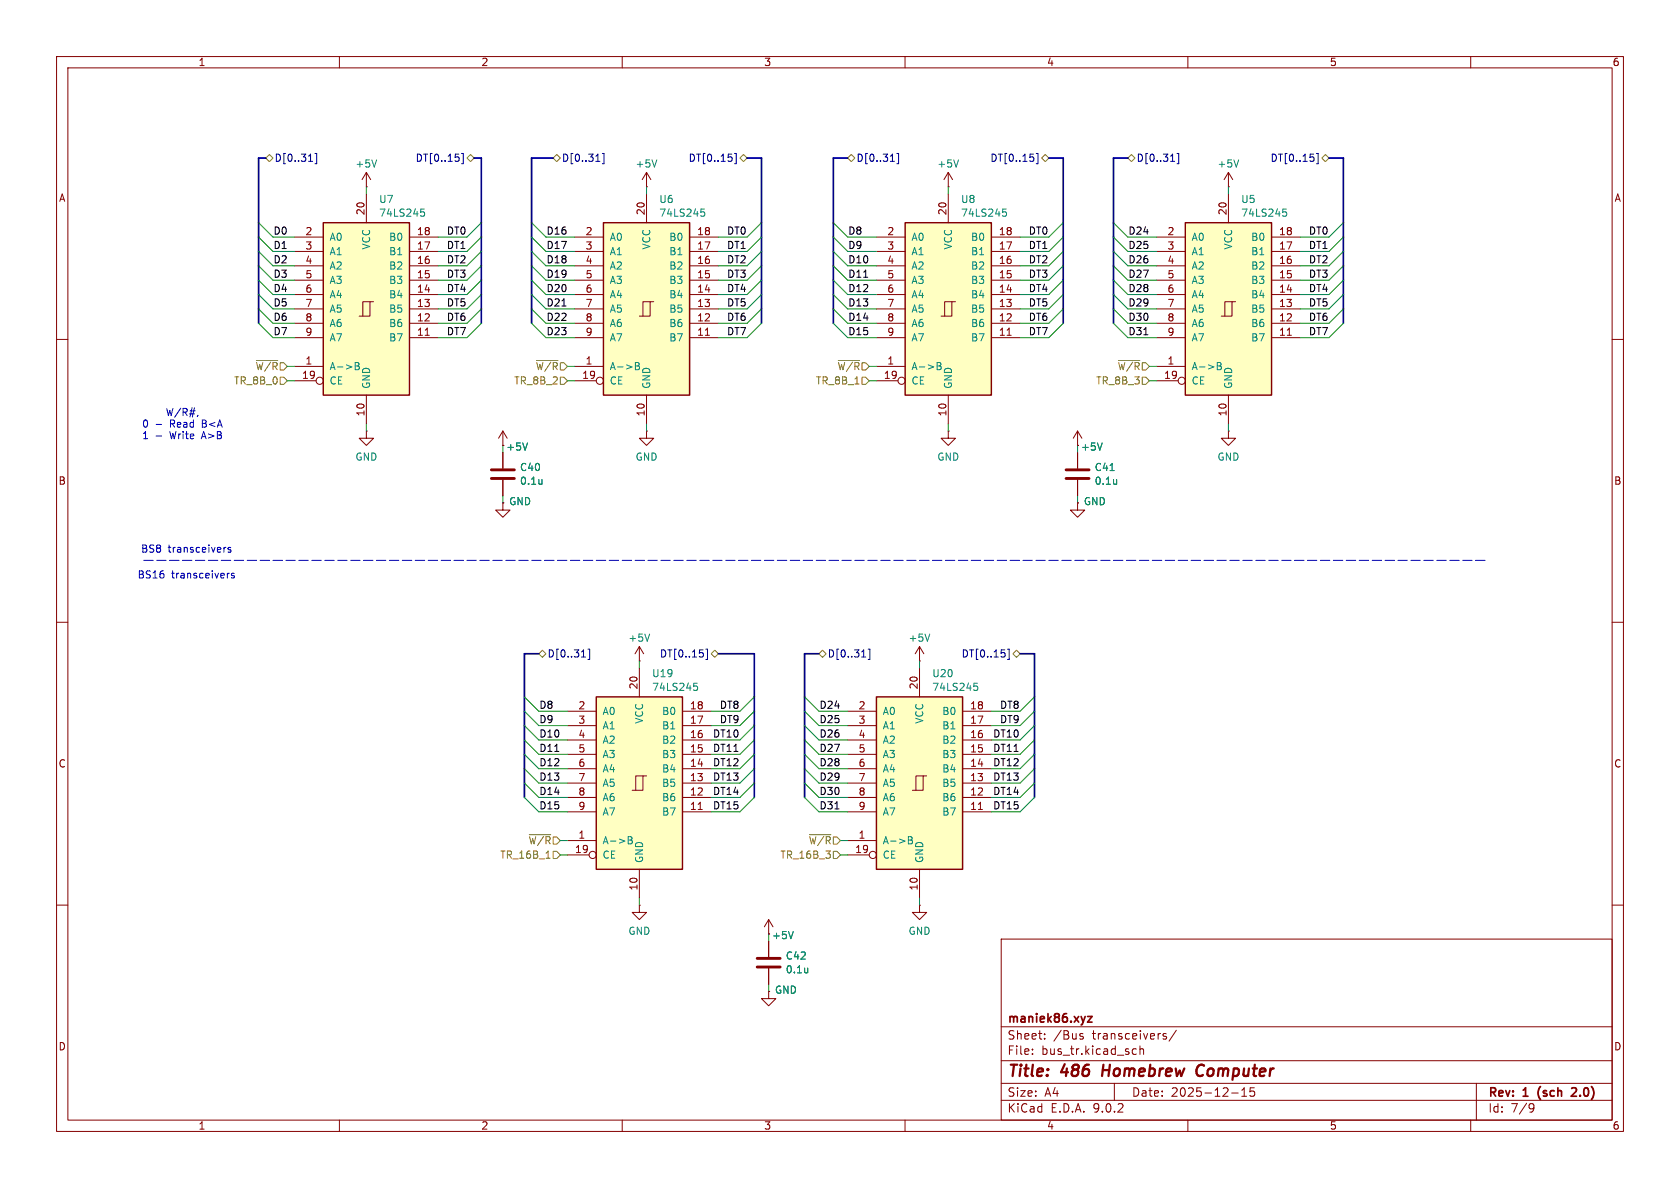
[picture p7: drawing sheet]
<svg xmlns="http://www.w3.org/2000/svg" width="297mm" height="210mm" viewBox="0 0 297 210" stroke-linecap="round" stroke-linejoin="round" font-family="sans-serif">
<g fill="none" stroke="#840000" stroke-width=".18">
<path d="M10 10h277v190h-277zM12 12h273v186h-273zM60 10v2M110 10v2M160 10v2M210 10v2M260 10v2M10 60h2M217.2 76.2v1.3h1.2l-1.2 1.2-1.3-1.2h1.3M217.2 76.2h.1M285 60h2M10 110h2"/>
<path d="M113 116.8h.1M113 114.3l-.7 1.3M113 114.3l.8 1.3M113 114.3v2.5M162.6 116.8h.1M162.6 114.3l-.8 1.3M162.6 114.3l.7 1.3M162.6 114.3v2.5M285 110h2M10 160h2M113 160v1.3h1.3l-1.3 1.3-1.2-1.3h1.2M113 160h.1"/>
<path d="M177 166h108v32h-108zM285 160h2M60 198v2M110 198v2M160 198v2M177 194.5h108M177 191.5h108M177 187.5h108M177 181.5h108M182.5 186.3v.1M182.5 185.5v.1M184.7 183.6v.1"/>
<path d="M184.7 182.8v.1M191 183.1l.5 .2v.1v.2l-.5 .1M191 182.8h.5M197 191.5v3M200.3 186.3h.6M200.3 185.5h.6M201.5 185.5l.2-.1 .4 .1 .1 .9M201.5 184.9v1.5M205.7 183.1l.5 .2v.1v.2l-.5 .1M205.7 182.8h.5M208 182.1l-1.3 2M210 198v2"/>
<path d="M217.7 193.2h1.2M219.5 193.8h.9M219.5 192.7l.5-.4v1.5M221 192.3v.7l.2-.1h.5l.1 .6-.3 .3-.5-.1M260 198v2M261 191.5v6.5M270.6 195.1l.5 .1a.99 .99 0 0 1-.4 1.4h-.2M271.2 195.7l-.3 .3h-.3"/>
</g>
<path d="M192.3 179.7h.8l-.8 1h.8M278.6 192.4l-.5-.1-.3 .1M278.6 192.9l-.8 .9h.9" fill="none" stroke="#840000" stroke-width=".3"/>
<path d="M195.1 188.2l-.3 2M212.5 188.2a1.13 1.13 0 0 0-1 .7 1.13 1.13 0 0 0 .3 1.2l.3 .1 .5-.1" fill="none" stroke="#840000" stroke-width=".4"/>
<path d="M114.8 112.1l-.4 1.3M164.4 112.1l-.4 1.3" fill="none" stroke="#008484" stroke-width=".18"/>
<path d="M105.4 123.2h15.2v30.5h-15.2z" fill="#ffffc2"/>
<g fill="none" stroke="#840000" stroke-width=".18">
<path d="M114.3 33h.1M114.3 30.5l-.8 1.3M114.3 30.5l.8 1.3M114.3 30.5v2.5M217.2 33h.1M217.2 30.5l-.8 1.3M217.2 30.5l.7 1.3M217.2 30.5v2.5M113 118.1v5.1M100.3 125.7h5.1M100.3 128.3h5.1M100.3 130.8h5.1"/>
<path d="M100.3 133.4h5.1M100.3 135.9h5.1M100.3 138.4h5.1M113.7 137.2h-1.3v2.5M114.3 137.2h-.6v2.5h-1.9M120.6 125.7h5.1M120.6 128.3h5.1M120.6 130.8h5.1M120.6 133.4h5.1M120.6 135.9h5.1M120.6 138.4h5.1M100.3 141h5.1"/>
<path d="M100.3 143.5h5.1M100.3 148.6h5.1M100.3 151.1h3.8M113 153.7v5.1M120.6 141h5.1M120.6 143.5h5.1M123.4 143.1h.8M135.9 166.4v2.8M135.9 171.2v2.8"/>
<circle cx="104.8" cy="151.1" r=".63"/>
</g>
<path d="M105.4 123.2h15.2v30.5h-15.2z" fill="none" stroke="#840000" stroke-width=".25"/>
<path d="M116.1 28.3l-.4 1.2M219 28.3l-.4 1.2M122.7 120.8h.6M122.8 121.3h.3l.2 .2v.4l-.5 .1M111.1 147.9h.4l.2 .2-.2 .4 .2 .1 .1 .3-.3 .3h-.4zM111.1 148.5h.4M142.8 171.1v.9M142.8 171.9h-.1" fill="none" stroke="#008484" stroke-width=".18"/>
<path d="M133.9 170.9h4M133.9 169.4h4" fill="none" stroke="#840000" stroke-width=".51"/>
<path d="M209.5 39.4h15.3v30.5h-15.3z" fill="#ffffc2"/>
<g fill="none" stroke="#840000" stroke-width=".18">
<path d="M217.2 34.3v5.1M204.5 41.9h5M204.5 44.5h5M204.5 47h5M204.5 49.5h5M204.5 52.1h5M204.5 54.6h5M204.5 57.2h5M204.5 59.7h5M217.8 53.3h-1.3v2.6M218.4 53.3h-.6v2.6h-1.9M224.8 41.9h5.1"/>
<path d="M224.8 44.5h5.1M224.8 47h5.1M224.8 49.5h5.1M224.8 52.1h5.1M224.8 54.6h5.1M224.8 57.2h5.1M224.8 59.7h5.1M227.6 59.3h.7M204.5 64.8h5M204.5 67.3h3.8M217.2 69.9v5"/>
<circle cx="208.9" cy="67.3" r=".63"/>
</g>
<path d="M209.5 39.4h15.3v30.5h-15.3z" fill="none" stroke="#840000" stroke-width=".25"/>
<path d="M226.8 37h.6M226.9 37.4h.3l.3 .3-.2 .5h-.4M215.2 64.1h.4l.3 .2-.3 .4 .3 .1v.3l-.2 .2h-.5zM215.2 64.7h.4" fill="none" stroke="#008484" stroke-width=".18"/>
<path d="M57.1 39.4h15.3v30.5h-15.3z" fill="#ffffc2"/>
<g fill="none" stroke="#840000" stroke-width=".18">
<path d="M64.8 34.3v5.1M52.1 41.9h5M52.1 44.5h5M52.1 47h5M52.1 49.5h5M52.1 52.1h5M52.1 54.6h5M52.1 57.2h5M52.1 59.7h5M65.4 53.3h-1.3v2.6M66 53.3h-.6v2.6h-1.9M72.4 41.9h5.1"/>
<path d="M72.4 44.5h5.1M72.4 47h5.1M72.4 49.5h5.1M72.4 52.1h5.1M72.4 54.6h5.1M72.4 57.2h5.1M72.4 59.7h5.1M75.2 59.3h.7M52.1 64.8h5M52.1 67.3h3.8M64.8 76.2v1.3h1.2l-1.2 1.2-1.3-1.2h1.3M64.8 76.2h.1"/>
<path d="M64.8 69.9v5M88.9 76.2l-.8 1.3M88.9 76.2l.8 1.3M88.9 76.2v2.5M190.5 76.2v2.5M190.5 76.2l-.8 1.3M190.5 76.2l.8 1.3M88.9 88.9v1.3h1.3l-1.3 1.2-1.3-1.2h1.3M88.9 88.9h.1M190.5 88.9v1.3h1.3l-1.3 1.2-1.3-1.2h1.3M190.5 88.9h.1M190.5 80v2.8"/>
<path d="M190.5 84.8v2.8"/>
<circle cx="56.5" cy="67.3" r=".63"/>
</g>
<path d="M57.1 39.4h15.3v30.5h-15.3z" fill="none" stroke="#840000" stroke-width=".25"/>
<path d="M74.4 37h.6M74.5 37.4h.3l.3 .3-.2 .5h-.4M62.8 64.1h.4l.3 .2-.3 .4 .3 .1v.3l-.2 .2h-.5zM62.8 64.7h.4M93.3 78.3l-.5 1.3M194.9 78.3l-.5 1.3M196.3 83.2h.7M197.4 84.8v.8M197.4 85.5l-.1 .1" fill="none" stroke="#008484" stroke-width=".18"/>
<path d="M188.5 84.6h4M188.5 83.1h4" fill="none" stroke="#840000" stroke-width=".51"/>
<path d="M106.7 39.4h15.2v30.5h-15.2z" fill="#ffffc2"/>
<g fill="none" stroke="#840000" stroke-width=".18">
<path d="M114.3 34.3v5.1M101.6 41.9h5.1M101.6 44.5h5.1M101.6 47h5.1M101.6 49.5h5.1M101.6 52.1h5.1M101.6 54.6h5.1M101.6 57.2h5.1M101.6 59.7h5.1M114.9 53.3h-1.2v2.6M115.6 53.3h-.7v2.6h-1.9M121.9 41.9h5.1"/>
<path d="M121.9 44.5h5.1M121.9 47h5.1M121.9 49.5h5.1M121.9 52.1h5.1M121.9 54.6h5.1M121.9 57.2h5.1M121.9 59.7h5.1M124.7 59.3h.7M101.6 64.8h5.1M101.6 67.3h3.8M114.3 76.2v1.3h1.3l-1.3 1.2-1.3-1.2h1.3M114.3 76.2h.1"/>
<path d="M114.3 69.9v5M167.6 76.2v1.3h1.3l-1.3 1.2-1.2-1.2h1.2M167.6 76.2h.1M135.9 175.3v1.2h1.3l-1.3 1.3-1.3-1.3h1.3M135.9 175.3h.1M135.9 162.6l-.8 1.2M135.9 162.6l.8 1.2M135.9 162.6v2.5M162.6 160v1.3h1.2l-1.2 1.3-1.3-1.3h1.3M162.6 160h.1"/>
<circle cx="106" cy="67.3" r=".63"/>
</g>
<path d="M106.7 39.4h15.2v30.5h-15.2z" fill="none" stroke="#840000" stroke-width=".25"/>
<path d="M123.9 37h.6M124.1 37.4h.3l.2 .3-.1 .4-.4 .1M112.3 64.1h.5l.2 .2-.2 .4 .2 .1 .1 .3-.3 .2h-.5zM112.3 64.7h.5M140.2 164.7l-.4 1.2" fill="none" stroke="#008484" stroke-width=".18"/>
<path d="M154.9 123.2h15.3v30.5h-15.3z" fill="#ffffc2"/>
<g fill="none" stroke="#840000" stroke-width=".18">
<path d="M64.8 33h.1M64.8 30.5l-.8 1.3M64.8 30.5l.7 1.3M64.8 30.5v2.5M167.6 33h.1M167.6 30.5l-.7 1.3M167.6 30.5l.8 1.3M167.6 30.5v2.5M162.6 118.1v5.1M149.9 125.7h5M149.9 128.3h5M149.9 130.8h5"/>
<path d="M149.9 133.4h5M149.9 135.9h5M149.9 138.4h5M163.2 137.2h-1.3v2.5M163.8 137.2h-.6v2.5h-1.9M170.2 125.7h5.1M170.2 128.3h5.1M170.2 130.8h5.1M170.2 133.4h5.1M170.2 135.9h5.1M170.2 138.4h5.1M149.9 141h5"/>
<path d="M149.9 143.5h5M149.9 148.6h5M149.9 151.1h3.8M162.6 153.7v5.1M170.2 141h5.1M170.2 143.5h5.1M173 143.1h.7"/>
<circle cx="154.3" cy="151.1" r=".63"/>
</g>
<path d="M154.9 123.2h15.3v30.5h-15.3z" fill="none" stroke="#840000" stroke-width=".25"/>
<path d="M66.6 28.3l-.4 1.2M169.5 28.3l-.5 1.2M172.2 120.8h.6M172.3 121.3h.3l.3 .2-.2 .5h-.4M160.6 147.9h.4l.3 .2-.3 .4 .3 .1v.3l-.2 .3h-.5zM160.6 148.5h.4" fill="none" stroke="#008484" stroke-width=".18"/>
<path d="M160 39.4h15.3v30.5h-15.3z" fill="#ffffc2"/>
<g fill="none" stroke="#840000" stroke-width=".18">
<path d="M167.6 34.3v5.1M154.9 41.9h5.1M154.9 44.5h5.1M154.9 47h5.1M154.9 49.5h5.1M154.9 52.1h5.1M154.9 54.6h5.1M154.9 57.2h5.1M154.9 59.7h5.1M168.3 53.3h-1.3v2.6M168.9 53.3h-.6v2.6h-1.9M175.3 41.9h5"/>
<path d="M175.3 44.5h5M175.3 47h5M175.3 49.5h5M175.3 52.1h5M175.3 54.6h5M175.3 57.2h5M175.3 59.7h5M178 59.3h.8M154.9 64.8h5.1M154.9 67.3h3.8M167.6 69.9v5M88.9 88.9h.1"/>
<path d="M88.9 80v2.8M88.9 84.8v2.8M190.5 88.9h.1M190.5 80v2.8M190.5 84.8v2.8M135.9 175.3h.1M135.9 166.4v2.8M135.9 171.2v2.8"/>
<circle cx="159.4" cy="67.3" r=".63"/>
</g>
<path d="M160 39.4h15.3v30.5h-15.3z" fill="none" stroke="#840000" stroke-width=".25"/>
<g fill="none" stroke="#008484" stroke-width=".18">
<path d="M177.3 37h.6M177.4 37.4h.3l.2 .3-.1 .5h-.4M93.3 78.3l-.5 1.3M165.7 64.1h.4l.2 .2-.2 .4 .2 .1 .1 .3-.2 .2h-.5zM165.7 64.7h.4M194.9 78.3l-.5 1.3M95.8 84.8v.8M95.8 85.5l-.1 .1M196.3 83.2h.7M197.4 84.8v.8M197.4 85.5l-.1 .1M140.2 164.7l-.4 1.2"/>
<path d="M142.8 171.1v.9M142.8 171.9h-.1"/>
</g>
<path d="M86.9 84.6h4M86.9 83.1h4" fill="none" stroke="#840000" stroke-width=".51"/>
<g fill="none" stroke="#848400" stroke-width=".18">
<path d="M47 27.9l.6-.6 .7 .6-.7 .7zM82.5 27.9l.7-.6 .6 .6-.6 .7zM97.8 27.9l.6-.6 .7 .6-.7 .7zM130.8 27.9l.6-.6 .7 .6-.7 .7zM149.9 27.9l.6-.6 .6 .6-.6 .7zM184.1 27.9l.7-.6 .6 .6-.6 .7zM199.4 27.9l.6-.6 .7 .6-.7 .7zM233.7 27.9l.6-.6 .6 .6-.6 .7zM45.3 63.7h3.8M49.5 66.7h.7l.6 .6-.6 .6h-.7zM94.8 63.7h3.8M99.1 66.7h.6l.6 .6-.6 .6h-.6z"/>
<path d="M148.2 63.7h3.8M152.4 66.7h.6l.7 .6-.7 .6h-.6zM197.7 63.7h3.8M201.9 66.7h.7l.6 .6-.6 .6h-.7zM95.2 115.6l.7-.7 .6 .7-.6 .6zM125.7 115.6l.7-.7 .6 .7-.6 .6zM144.8 115.6l.6-.7 .6 .7-.6 .6zM179.1 115.6l.6-.7 .6 .7-.6 .6zM93.6 147.5h3.8M96.5 151.7h.8M97.8 150.5h.6l.7 .6-.7 .7h-.6zM143.1 147.5h3.8"/>
<path d="M147.3 150.5h.7l.6 .6-.6 .7h-.7z"/>
</g>
<g fill="none" stroke="#000084" stroke-width=".18">
<path d="M54.5 28.5h.8M55.7 27.1h.3v1.8h-.3M81.1 27.9v.5M81.6 27.1h.3v1.8h-.3M105.3 28.5h.8M106.5 27.1h.3v1.8h-.3M129.4 27.9v.5M129.9 27.1h.3v1.8h-.3M157.4 28.5h.7M158.6 27.1h.3v1.8h-.3M182.7 27.9v.5M183.2 27.1h.3v1.8h-.3"/>
<path d="M206.9 28.5h.8M208.1 27.1h.3v1.8h-.3M232.2 27.9v.5M232.7 27.1h.3v1.8h-.3M102.8 116.1h.7M103.9 114.8h.3v1.8h-.3M124.3 115.5v.5M124.8 114.8h.3v1.8h-.3M152.3 116.1h.8M153.5 114.8h.3v1.8h-.3M177.6 115.5v.5M178.1 114.8h.3v1.8h-.3"/>
</g>
<path d="M99.3 54.1h.8M152.7 49h.7M202.2 59.2h.7M98.1 132.8h.7M147.6 143h.7" fill="none" stroke="#000" stroke-width=".18"/>
<path d="M25.4 99.1h237.5" fill="none" stroke="#0000c2" stroke-width=".18" stroke-dasharray="1.7 .6"/>
<path d="M47 27.9h-1.3v29.3M83.8 27.9h1.3v29.3M97.8 27.9h-3.8v29.3M132.1 27.9h2.5v29.3M149.9 27.9h-2.6v29.3M185.4 27.9h2.6v29.3M199.4 27.9h-2.6v29.3M234.9 27.9h2.6v29.3M95.2 115.6h-2.5v25.4M127 115.6h6.3v25.4M144.8 115.6h-2.6v25.4M180.3 115.6h2.6v25.4" fill="none" stroke="#000084" stroke-width=".3"/>
<g fill="none" stroke="#008400" stroke-width=".18">
<path d="M45.7 39.4l2.6 2.5h3.8M64.8 33v1.3M85.1 39.4l-2.6 2.5h-5M94 39.4l2.5 2.5h5.1M114.3 33v1.3M134.6 39.4l-2.5 2.5h-5.1M147.3 39.4l2.6 2.5h5M167.6 33v1.3M188 39.4l-2.6 2.5h-5.1M196.8 39.4l2.6 2.5h5.1M217.2 33v1.3M237.5 39.4l-2.6 2.5h-5"/>
<path d="M45.7 54.6l2.6 2.6h3.8M45.7 41.9l2.6 2.6h3.8M45.7 57.2l2.6 2.5h3.8M45.7 44.5l2.6 2.5h3.8M45.7 47l2.6 2.5h3.8M45.7 49.5l2.6 2.6h3.8M45.7 52.1l2.6 2.5h3.8M85.1 54.6l-2.6 2.6h-5M85.1 41.9l-2.6 2.6h-5M85.1 57.2l-2.6 2.5h-5M85.1 44.5l-2.6 2.5h-5M85.1 47l-2.6 2.5h-5"/>
<path d="M85.1 49.5l-2.6 2.6h-5M85.1 52.1l-2.6 2.5h-5M94 54.6l2.5 2.6h5.1M94 41.9l2.5 2.6h5.1M94 57.2l2.5 2.5h5.1M94 44.5l2.5 2.5h5.1M94 47l2.5 2.5h5.1M94 49.5l2.5 2.6h5.1M94 52.1l2.5 2.5h5.1M134.6 54.6l-2.5 2.6h-5.1M134.6 41.9l-2.5 2.6h-5.1M134.6 57.2l-2.5 2.5h-5.1"/>
<path d="M134.6 44.5l-2.5 2.5h-5.1M134.6 47l-2.5 2.5h-5.1M134.6 49.5l-2.5 2.6h-5.1M134.6 52.1l-2.5 2.5h-5.1M147.3 54.6l2.6 2.6h5M147.3 41.9l2.6 2.6h5M147.3 57.2l2.6 2.5h5M147.3 44.5l2.6 2.5h5M147.3 47l2.6 2.5h5M147.3 49.5l2.6 2.6h5M147.3 52.1l2.6 2.5h5M188 54.6l-2.6 2.6h-5.1"/>
<path d="M188 41.9l-2.6 2.6h-5.1M188 57.2l-2.6 2.5h-5.1M188 44.5l-2.6 2.5h-5.1M188 47l-2.6 2.5h-5.1M188 49.5l-2.6 2.6h-5.1M188 52.1l-2.6 2.5h-5.1M196.8 54.6l2.6 2.6h5.1M196.8 41.9l2.6 2.6h5.1M196.8 57.2l2.6 2.5h5.1M196.8 44.5l2.6 2.5h5.1M196.8 47l2.6 2.5h5.1M196.8 49.5l2.6 2.6h5.1"/>
<path d="M196.8 52.1l2.6 2.5h5.1M237.5 54.6l-2.6 2.6h-5M237.5 41.9l-2.6 2.6h-5M237.5 57.2l-2.6 2.5h-5M237.5 44.5l-2.6 2.5h-5M237.5 47l-2.6 2.5h-5M237.5 49.5l-2.6 2.6h-5M237.5 52.1l-2.6 2.5h-5M50.8 67.3h1.3M50.8 64.8h1.3M64.8 74.9v1.3M100.3 67.3h1.3"/>
<path d="M100.3 64.8h1.3M114.3 74.9v1.3M153.7 67.3h1.2M153.7 64.8h1.2M167.6 74.9v1.3M203.2 67.3h1.3M203.2 64.8h1.3M217.2 74.9v1.3M88.9 87.6v1.3M190.5 87.6v1.3M113 116.8v1.3M162.6 116.8v1.3"/>
<path d="M92.7 125.7l2.5 2.6h5.1M92.7 128.3l2.5 2.5h5.1M92.7 133.4l2.5 2.5h5.1M92.7 130.8l2.5 2.6h5.1M92.7 135.9l2.5 2.5h5.1M92.7 138.4l2.5 2.6h5.1M92.7 123.2l2.5 2.5h5.1M133.3 125.7l-2.5 2.6h-5.1M133.3 128.3l-2.5 2.5h-5.1M133.3 133.4l-2.5 2.5h-5.1M133.3 130.8l-2.5 2.6h-5.1M133.3 135.9l-2.5 2.5h-5.1"/>
<path d="M133.3 138.4l-2.5 2.6h-5.1M133.3 123.2l-2.5 2.5h-5.1M142.2 125.7l2.6 2.6h5.1M142.2 128.3l2.6 2.5h5.1M142.2 133.4l2.6 2.5h5.1M142.2 130.8l2.6 2.6h5.1M142.2 135.9l2.6 2.5h5.1M142.2 138.4l2.6 2.6h5.1M142.2 123.2l2.6 2.5h5.1M182.9 125.7l-2.6 2.6h-5M182.9 128.3l-2.6 2.5h-5M182.9 133.4l-2.6 2.5h-5"/>
<path d="M182.9 130.8l-2.6 2.6h-5M182.9 135.9l-2.6 2.5h-5M182.9 138.4l-2.6 2.6h-5M182.9 123.2l-2.6 2.5h-5M92.7 141l2.5 2.5h5.1M99.1 151.1h1.2M99.1 148.6h1.2M113 158.8v1.2M133.3 141l-2.5 2.5h-5.1M142.2 141l2.6 2.5h5.1M148.6 151.1h1.3M148.6 148.6h1.3"/>
<path d="M162.6 158.8v1.2M182.9 141l-2.6 2.5h-5M135.9 174v1.3"/>
</g>
<path d="M27.6 77.1h1M27.6 75h1M35 73.4l-.1 .3M39.9 96.8h-.2M40.8 96.8h-.3l-.2 .1 .1 .2 .4 .1v.4h-.5M40.5 101.3l-.2 .1M41.4 101.4l-.3-.1-.2 .2 .1 .2 .4 .1v.3h-.5" fill="none" stroke="#0000c2" stroke-width=".18"/>
<g font-size="2.8" fill="#840000">
<text x="178" y="190.9">Title:</text>
<text x="187.7" y="190.9">486</text>
<text x="195.7" y="190.9">Homebrew</text>
<text x="213.2" y="190.9">Computer</text>
</g>
<g font-size="2.1" fill="#840000">
<text x="178" y="184">Sheet:</text>
<text x="178" y="181.2">maniek86.xyz</text>
<text x="186.2" y="184">/Bus</text>
<text x="193.2" y="184">transceivers/</text>
<text x="178" y="186.7">File:</text>
<text x="184.1" y="186.7">bus_tr.kicad_sch</text>
<text x="178" y="196.9">KiCad</text>
<text x="178" y="194.1">Size:</text>
<text x="184.7" y="194.1">A4</text>
<text x="185.7" y="196.9">E.D.A.</text>
<text x="193.3" y="196.9">9.0.2</text>
<text x="200" y="194.1">Date:</text>
<text x="207" y="194.1">2025-12-15</text>
<text x="263" y="194.3">Rev:</text>
<text x="263" y="196.9">Id:</text>
<text x="267.1" y="196.9">7/9</text>
<text x="269.4" y="194.3">1</text>
<text x="272.6" y="194.3">(sch</text>
<text x="279.2" y="194.3">2.0)</text>
</g>
<g font-size="1.8" fill="#840000">
<text x="35" y="11.9">1</text>
<text x="85" y="11.9">2</text>
<text x="135" y="11.9">3</text>
<text x="185" y="11.9">4</text>
<text x="235" y="11.9">5</text>
<text x="285" y="11.9">6</text>
<text x="10.3" y="35.9">A</text>
<text x="285.3" y="35.9">A</text>
<text x="53.9" y="41.7">2</text>
<text x="64.5" y="38.1" transform="rotate(-90 64.5 38.1)">20</text>
<text x="73.6" y="41.7">18</text>
<text x="103.4" y="41.7">2</text>
<text x="114" y="38.1" transform="rotate(-90 114 38.1)">20</text>
<text x="123.1" y="41.7">18</text>
<text x="156.8" y="41.7">2</text>
<text x="167.4" y="38.1" transform="rotate(-90 167.4 38.1)">20</text>
<text x="176.5" y="41.7">18</text>
<text x="206.3" y="41.7">2</text>
<text x="216.9" y="38.1" transform="rotate(-90 216.9 38.1)">20</text>
<text x="226" y="41.7">18</text>
<text x="53.9" y="44.2">3</text>
<text x="53.9" y="46.7">4</text>
<text x="73.6" y="44.2">17</text>
<text x="73.6" y="46.7">16</text>
<text x="103.4" y="44.2">3</text>
<text x="103.4" y="46.7">4</text>
<text x="123.1" y="44.2">17</text>
<text x="123.1" y="46.7">16</text>
<text x="156.8" y="44.2">3</text>
<text x="156.8" y="46.7">4</text>
<text x="176.5" y="44.2">17</text>
<text x="176.5" y="46.7">16</text>
<text x="206.3" y="44.2">3</text>
<text x="206.3" y="46.7">4</text>
<text x="226" y="44.2">17</text>
<text x="226" y="46.7">16</text>
<text x="53.9" y="49.3">5</text>
<text x="53.9" y="51.8">6</text>
<text x="73.6" y="49.3">15</text>
<text x="73.6" y="51.8">14</text>
<text x="103.4" y="49.3">5</text>
<text x="103.4" y="51.8">6</text>
<text x="123.1" y="49.3">15</text>
<text x="123.1" y="51.8">14</text>
<text x="156.8" y="49.3">5</text>
<text x="156.8" y="51.8">6</text>
<text x="176.5" y="49.3">15</text>
<text x="176.5" y="51.8">14</text>
<text x="206.3" y="49.3">5</text>
<text x="206.3" y="51.8">6</text>
<text x="226" y="49.3">15</text>
<text x="226" y="51.8">14</text>
<text x="53.9" y="54.4">7</text>
<text x="53.9" y="56.9">8</text>
<text x="53.9" y="59.4">9</text>
<text x="73.6" y="54.4">13</text>
<text x="73.6" y="56.9">12</text>
<text x="73.6" y="59.4">11</text>
<text x="103.4" y="54.4">7</text>
<text x="103.4" y="56.9">8</text>
<text x="103.4" y="59.4">9</text>
<text x="123.1" y="54.4">13</text>
<text x="123.1" y="56.9">12</text>
<text x="123.1" y="59.4">11</text>
<text x="156.8" y="54.4">7</text>
<text x="156.8" y="56.9">8</text>
<text x="156.8" y="59.4">9</text>
<text x="176.5" y="54.4">13</text>
<text x="176.5" y="56.9">12</text>
<text x="176.5" y="59.4">11</text>
<text x="206.3" y="54.4">7</text>
<text x="206.3" y="56.9">8</text>
<text x="206.3" y="59.4">9</text>
<text x="226" y="54.4">13</text>
<text x="226" y="56.9">12</text>
<text x="226" y="59.4">11</text>
<text x="53.9" y="64.5">1</text>
<text x="103.4" y="64.5">1</text>
<text x="156.8" y="64.5">1</text>
<text x="206.3" y="64.5">1</text>
<text x="53.3" y="67.1">19</text>
<text x="102.8" y="67.1">19</text>
<text x="156.2" y="67.1">19</text>
<text x="205.7" y="67.1">19</text>
<text x="64.5" y="73.7" transform="rotate(-90 64.5 73.7)">10</text>
<text x="114" y="73.7" transform="rotate(-90 114 73.7)">10</text>
<text x="167.4" y="73.7" transform="rotate(-90 167.4 73.7)">10</text>
<text x="216.9" y="73.7" transform="rotate(-90 216.9 73.7)">10</text>
<text x="89.4" y="79.9">+5V</text>
<text x="191" y="79.9">+5V</text>
<text x="10.3" y="85.9">B</text>
<text x="285.3" y="85.9">B</text>
<text x="102.2" y="125.5">2</text>
<text x="112.8" y="122" transform="rotate(-90 112.8 122)">20</text>
<text x="121.9" y="125.5">18</text>
<text x="151.7" y="125.5">2</text>
<text x="162.3" y="122" transform="rotate(-90 162.3 122)">20</text>
<text x="171.4" y="125.5">18</text>
<text x="102.2" y="128">3</text>
<text x="102.2" y="130.6">4</text>
<text x="121.9" y="128">17</text>
<text x="121.9" y="130.6">16</text>
<text x="151.7" y="128">3</text>
<text x="151.7" y="130.6">4</text>
<text x="171.4" y="128">17</text>
<text x="171.4" y="130.6">16</text>
<text x="10.3" y="135.9">C</text>
<text x="102.2" y="133.1">5</text>
<text x="102.2" y="135.6">6</text>
<text x="121.9" y="133.1">15</text>
<text x="121.9" y="135.6">14</text>
<text x="151.7" y="133.1">5</text>
<text x="151.7" y="135.6">6</text>
<text x="171.4" y="133.1">15</text>
<text x="171.4" y="135.6">14</text>
<text x="285.3" y="135.9">C</text>
<text x="102.2" y="138.2">7</text>
<text x="102.2" y="140.7">8</text>
<text x="102.2" y="143.3">9</text>
<text x="121.9" y="138.2">13</text>
<text x="121.9" y="140.7">12</text>
<text x="121.9" y="143.3">11</text>
<text x="151.7" y="138.2">7</text>
<text x="151.7" y="140.7">8</text>
<text x="151.7" y="143.3">9</text>
<text x="171.4" y="138.2">13</text>
<text x="171.4" y="140.7">12</text>
<text x="171.4" y="143.3">11</text>
<text x="102.2" y="148.3">1</text>
<text x="151.7" y="148.3">1</text>
<text x="101.6" y="150.9">19</text>
<text x="151.1" y="150.9">19</text>
<text x="112.8" y="157.5" transform="rotate(-90 112.8 157.5)">10</text>
<text x="162.3" y="157.5" transform="rotate(-90 162.3 157.5)">10</text>
<text x="136.4" y="166.2">+5V</text>
<text x="10.3" y="185.9">D</text>
<text x="285.3" y="185.9">D</text>
<text x="35" y="199.9">1</text>
<text x="85" y="199.9">2</text>
<text x="135" y="199.9">3</text>
<text x="185" y="199.9">4</text>
<text x="235" y="199.9">5</text>
<text x="285" y="199.9">6</text>
</g>
<g font-size="1.8" fill="#000084">
<text x="48.5" y="28.8">D[0..31]</text>
<text x="73.4" y="28.8">DT[0..15]</text>
<text x="99.3" y="28.8">D[0..31]</text>
<text x="121.6" y="28.8">DT[0..15]</text>
<text x="151.3" y="28.8">D[0..31]</text>
<text x="175" y="28.8">DT[0..15]</text>
<text x="200.9" y="28.8">D[0..31]</text>
<text x="224.5" y="28.8">DT[0..15]</text>
<text x="96.7" y="116.4">D[0..31]</text>
<text x="116.6" y="116.4">DT[0..15]</text>
<text x="146.2" y="116.4">D[0..31]</text>
<text x="169.9" y="116.4">DT[0..15]</text>
</g>
<g font-size="1.8" fill="#008484">
<text x="62.7" y="29.8">+5V</text>
<text x="112.3" y="29.8">+5V</text>
<text x="165.6" y="29.8">+5V</text>
<text x="215.1" y="29.8">+5V</text>
<text x="66.9" y="38.5">74LS245</text>
<text x="66.9" y="36.1">U7</text>
<text x="116.5" y="38.5">74LS245</text>
<text x="116.5" y="36.1">U6</text>
<text x="169.8" y="38.5">74LS245</text>
<text x="169.8" y="36.1">U8</text>
<text x="219.3" y="38.5">74LS245</text>
<text x="219.3" y="36.1">U5</text>
<text x="58.2" y="42.8">A0</text>
<text x="58.2" y="45.3">A1</text>
<text x="58.2" y="47.9">A2</text>
<text x="65.6" y="44.2" transform="rotate(-90 65.6 44.2)">VCC</text>
<text x="68.7" y="42.8">B0</text>
<text x="68.7" y="45.3">B1</text>
<text x="68.7" y="47.9">B2</text>
<text x="107.7" y="42.8">A0</text>
<text x="107.7" y="45.3">A1</text>
<text x="107.7" y="47.9">A2</text>
<text x="115.2" y="44.2" transform="rotate(-90 115.2 44.2)">VCC</text>
<text x="118.2" y="42.8">B0</text>
<text x="118.2" y="45.3">B1</text>
<text x="118.2" y="47.9">B2</text>
<text x="161" y="42.8">A0</text>
<text x="161" y="45.3">A1</text>
<text x="161" y="47.9">A2</text>
<text x="168.5" y="44.2" transform="rotate(-90 168.5 44.2)">VCC</text>
<text x="171.6" y="42.8">B0</text>
<text x="171.6" y="45.3">B1</text>
<text x="171.6" y="47.9">B2</text>
<text x="210.6" y="42.8">A0</text>
<text x="210.6" y="45.3">A1</text>
<text x="210.6" y="47.9">A2</text>
<text x="218" y="44.2" transform="rotate(-90 218 44.2)">VCC</text>
<text x="221.1" y="42.8">B0</text>
<text x="221.1" y="45.3">B1</text>
<text x="221.1" y="47.9">B2</text>
<text x="58.2" y="50.4">A3</text>
<text x="58.2" y="52.9">A4</text>
<text x="68.7" y="50.4">B3</text>
<text x="68.7" y="52.9">B4</text>
<text x="107.7" y="50.4">A3</text>
<text x="107.7" y="52.9">A4</text>
<text x="118.2" y="50.4">B3</text>
<text x="118.2" y="52.9">B4</text>
<text x="161" y="50.4">A3</text>
<text x="161" y="52.9">A4</text>
<text x="171.6" y="50.4">B3</text>
<text x="171.6" y="52.9">B4</text>
<text x="210.6" y="50.4">A3</text>
<text x="210.6" y="52.9">A4</text>
<text x="221.1" y="50.4">B3</text>
<text x="221.1" y="52.9">B4</text>
<text x="58.2" y="55.5">A5</text>
<text x="58.2" y="58">A6</text>
<text x="68.7" y="55.5">B5</text>
<text x="68.7" y="58">B6</text>
<text x="107.7" y="55.5">A5</text>
<text x="107.7" y="58">A6</text>
<text x="118.2" y="55.5">B5</text>
<text x="118.2" y="58">B6</text>
<text x="161" y="55.5">A5</text>
<text x="161" y="58">A6</text>
<text x="171.6" y="55.5">B5</text>
<text x="171.6" y="58">B6</text>
<text x="210.6" y="55.5">A5</text>
<text x="210.6" y="58">A6</text>
<text x="221.1" y="55.5">B5</text>
<text x="221.1" y="58">B6</text>
<text x="58.2" y="60.6">A7</text>
<text x="58.2" y="65.6">A-&gt;B</text>
<text x="68.7" y="60.6">B7</text>
<text x="107.7" y="60.6">A7</text>
<text x="107.7" y="65.6">A-&gt;B</text>
<text x="118.2" y="60.6">B7</text>
<text x="161" y="60.6">A7</text>
<text x="161" y="65.6">A-&gt;B</text>
<text x="171.6" y="60.6">B7</text>
<text x="210.6" y="60.6">A7</text>
<text x="210.6" y="65.6">A-&gt;B</text>
<text x="221.1" y="60.6">B7</text>
<text x="58.2" y="68.2">CE</text>
<text x="65.6" y="68.8" transform="rotate(-90 65.6 68.8)">GND</text>
<text x="107.7" y="68.2">CE</text>
<text x="115.2" y="68.8" transform="rotate(-90 115.2 68.8)">GND</text>
<text x="161" y="68.2">CE</text>
<text x="168.5" y="68.8" transform="rotate(-90 168.5 68.8)">GND</text>
<text x="210.6" y="68.2">CE</text>
<text x="218" y="68.8" transform="rotate(-90 218 68.8)">GND</text>
<text x="62.7" y="81.6">GND</text>
<text x="91.8" y="83.5">C40</text>
<text x="112.3" y="81.6">GND</text>
<text x="165.6" y="81.6">GND</text>
<text x="193.4" y="83.5">C41</text>
<text x="215.1" y="81.6">GND</text>
<text x="89.9" y="89.5">GND</text>
<text x="91.8" y="85.9">0.1u</text>
<text x="191.5" y="89.5">GND</text>
<text x="193.4" y="85.9">0.1u</text>
<text x="111" y="113.6">+5V</text>
<text x="160.5" y="113.6">+5V</text>
<text x="115.2" y="119.9">U19</text>
<text x="164.7" y="119.9">U20</text>
<text x="115.2" y="122.3">74LS245</text>
<text x="164.7" y="122.3">74LS245</text>
<text x="106.4" y="126.6">A0</text>
<text x="106.4" y="129.1">A1</text>
<text x="106.4" y="131.7">A2</text>
<text x="113.9" y="128" transform="rotate(-90 113.9 128)">VCC</text>
<text x="117" y="126.6">B0</text>
<text x="117" y="129.1">B1</text>
<text x="117" y="131.7">B2</text>
<text x="156" y="126.6">A0</text>
<text x="156" y="129.1">A1</text>
<text x="156" y="131.7">A2</text>
<text x="163.4" y="128" transform="rotate(-90 163.4 128)">VCC</text>
<text x="166.5" y="126.6">B0</text>
<text x="166.5" y="129.1">B1</text>
<text x="166.5" y="131.7">B2</text>
<text x="106.4" y="134.2">A3</text>
<text x="106.4" y="136.8">A4</text>
<text x="117" y="134.2">B3</text>
<text x="117" y="136.8">B4</text>
<text x="156" y="134.2">A3</text>
<text x="156" y="136.8">A4</text>
<text x="166.5" y="134.2">B3</text>
<text x="166.5" y="136.8">B4</text>
<text x="106.4" y="139.3">A5</text>
<text x="106.4" y="141.8">A6</text>
<text x="117" y="139.3">B5</text>
<text x="117" y="141.8">B6</text>
<text x="156" y="139.3">A5</text>
<text x="156" y="141.8">A6</text>
<text x="166.5" y="139.3">B5</text>
<text x="166.5" y="141.8">B6</text>
<text x="106.4" y="144.4">A7</text>
<text x="106.4" y="149.5">A-&gt;B</text>
<text x="117" y="144.4">B7</text>
<text x="156" y="144.4">A7</text>
<text x="156" y="149.5">A-&gt;B</text>
<text x="166.5" y="144.4">B7</text>
<text x="106.4" y="152">CE</text>
<text x="113.9" y="152.7" transform="rotate(-90 113.9 152.7)">GND</text>
<text x="156" y="152">CE</text>
<text x="163.4" y="152.7" transform="rotate(-90 163.4 152.7)">GND</text>
<text x="111" y="165.5">GND</text>
<text x="160.5" y="165.5">GND</text>
<text x="138.8" y="169.8">C42</text>
<text x="138.8" y="172.3">0.1u</text>
<text x="136.9" y="175.9">GND</text>
</g>
<g font-size="1.8">
<text x="48.3" y="41.6">D0</text>
<text x="78.9" y="41.6">DT0</text>
<text x="96.5" y="41.6">D16</text>
<text x="128.4" y="41.6">DT0</text>
<text x="149.9" y="41.6">D8</text>
<text x="181.8" y="41.6">DT0</text>
<text x="199.4" y="41.6">D24</text>
<text x="231.3" y="41.6">DT0</text>
<text x="48.3" y="46.6">D2</text>
<text x="48.3" y="44.1">D1</text>
<text x="78.9" y="44.1">DT1</text>
<text x="78.9" y="46.6">DT2</text>
<text x="96.5" y="46.6">D18</text>
<text x="96.5" y="44.1">D17</text>
<text x="128.4" y="44.1">DT1</text>
<text x="128.4" y="46.6">DT2</text>
<text x="149.9" y="44.1">D9</text>
<text x="149.9" y="46.6">D10</text>
<text x="181.8" y="44.1">DT1</text>
<text x="181.8" y="46.6">DT2</text>
<text x="199.4" y="46.6">D26</text>
<text x="199.4" y="44.1">D25</text>
<text x="231.3" y="44.1">DT1</text>
<text x="231.3" y="46.6">DT2</text>
<text x="48.3" y="49.2">D3</text>
<text x="48.3" y="51.7">D4</text>
<text x="78.9" y="51.7">DT4</text>
<text x="78.9" y="49.2">DT3</text>
<text x="96.5" y="51.7">D20</text>
<text x="96.5" y="49.2">D19</text>
<text x="128.4" y="49.2">DT3</text>
<text x="128.4" y="51.7">DT4</text>
<text x="149.9" y="49.2">D11</text>
<text x="149.9" y="51.7">D12</text>
<text x="181.8" y="51.7">DT4</text>
<text x="181.8" y="49.2">DT3</text>
<text x="199.4" y="51.7">D28</text>
<text x="199.4" y="49.2">D27</text>
<text x="231.3" y="49.2">DT3</text>
<text x="231.3" y="51.7">DT4</text>
<text x="48.3" y="59.3">D7</text>
<text x="48.3" y="54.3">D5</text>
<text x="48.3" y="56.8">D6</text>
<text x="78.9" y="59.3">DT7</text>
<text x="78.9" y="56.8">DT6</text>
<text x="78.9" y="54.3">DT5</text>
<text x="96.5" y="54.3">D21</text>
<text x="96.5" y="59.3">D23</text>
<text x="96.5" y="56.8">D22</text>
<text x="128.4" y="59.3">DT7</text>
<text x="128.4" y="56.8">DT6</text>
<text x="128.4" y="54.3">DT5</text>
<text x="149.9" y="59.3">D15</text>
<text x="149.9" y="56.8">D14</text>
<text x="149.9" y="54.3">D13</text>
<text x="181.8" y="59.3">DT7</text>
<text x="181.8" y="56.8">DT6</text>
<text x="181.8" y="54.3">DT5</text>
<text x="199.4" y="59.3">D31</text>
<text x="199.4" y="56.8">D30</text>
<text x="199.4" y="54.3">D29</text>
<text x="231.3" y="59.3">DT7</text>
<text x="231.3" y="54.3">DT5</text>
<text x="231.3" y="56.8">DT6</text>
<text x="95.2" y="125.4">D8</text>
<text x="127.2" y="125.4">DT8</text>
<text x="144.8" y="125.4">D24</text>
<text x="176.7" y="125.4">DT8</text>
<text x="95.2" y="127.9">D9</text>
<text x="95.2" y="130.5">D10</text>
<text x="126" y="130.5">DT10</text>
<text x="127.2" y="127.9">DT9</text>
<text x="144.8" y="130.5">D26</text>
<text x="144.8" y="127.9">D25</text>
<text x="175.5" y="130.5">DT10</text>
<text x="176.7" y="127.9">DT9</text>
<text x="95.2" y="135.5">D12</text>
<text x="95.2" y="133">D11</text>
<text x="126" y="135.5">DT12</text>
<text x="126" y="133">DT11</text>
<text x="144.8" y="133">D27</text>
<text x="144.8" y="135.5">D28</text>
<text x="175.5" y="135.5">DT12</text>
<text x="175.5" y="133">DT11</text>
<text x="95.2" y="143.2">D15</text>
<text x="95.2" y="140.6">D14</text>
<text x="95.2" y="138.1">D13</text>
<text x="126" y="140.6">DT14</text>
<text x="126" y="143.2">DT15</text>
<text x="126" y="138.1">DT13</text>
<text x="144.8" y="143.2">D31</text>
<text x="144.8" y="140.6">D30</text>
<text x="144.8" y="138.1">D29</text>
<text x="175.5" y="143.2">DT15</text>
<text x="175.5" y="140.6">DT14</text>
<text x="175.5" y="138.1">DT13</text>
</g>
<g font-size="1.8" fill="#848400">
<text x="45.1" y="65.6">~{W/R}</text>
<text x="94.6" y="65.6">~{W/R}</text>
<text x="148" y="65.6">~{W/R}</text>
<text x="197.5" y="65.6">~{W/R}</text>
<text x="41.3" y="68.2">TR_8B_0</text>
<text x="90.8" y="68.2">TR_8B_2</text>
<text x="144.1" y="68.2">TR_8B_1</text>
<text x="193.7" y="68.2">TR_8B_3</text>
<text x="93.3" y="149.5">~{W/R}</text>
<text x="142.9" y="149.5">~{W/R}</text>
<text x="88.3" y="152">TR_16B_1</text>
<text x="137.9" y="152">TR_16B_3</text>
</g>
<g font-size="1.8" fill="#0000c2">
<text x="25" y="75.8">0</text>
<text x="25" y="77.8">1</text>
<text x="29.2" y="73.8">W/R#,</text>
<text x="30.1" y="75.8">Read</text>
<text x="30.1" y="77.8">Write</text>
<text x="36" y="75.8">B&lt;A</text>
<text x="36" y="77.8">A&gt;B</text>
<text x="24.8" y="97.9">BS8</text>
<text x="29.7" y="97.9">transceivers</text>
<text x="24.2" y="102.5">BS16</text>
<text x="30.3" y="102.5">transceivers</text>
</g>
</svg>
